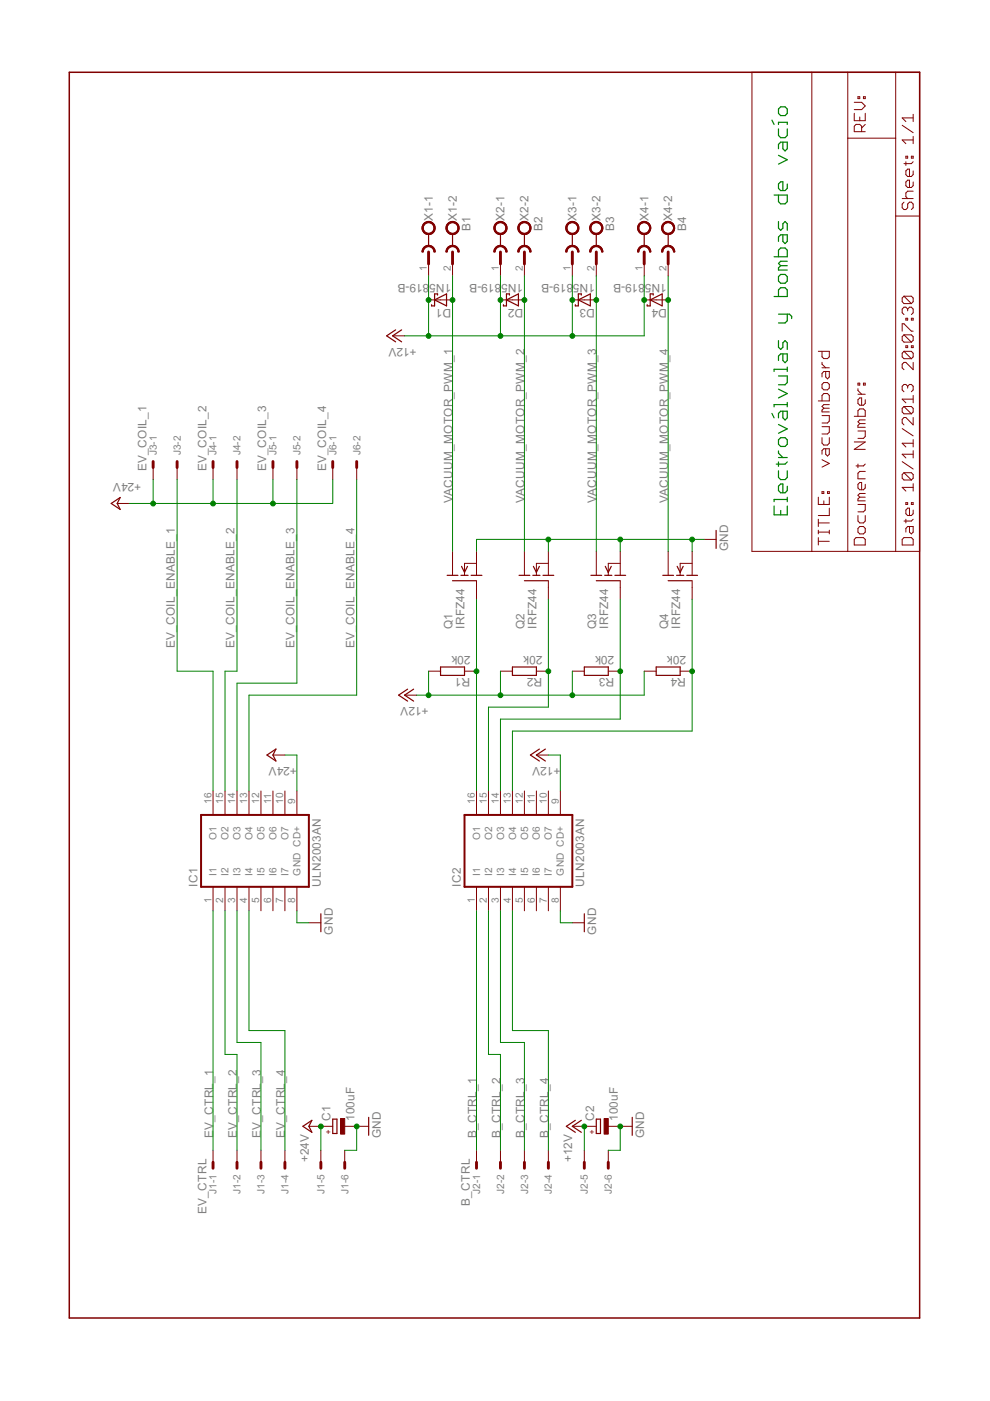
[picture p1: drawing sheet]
<svg xmlns="http://www.w3.org/2000/svg" width="210mm" height="297mm" viewBox="0 0 210 297" stroke-linecap="round" stroke-linejoin="round" font-family="sans-serif">
<path d="M42.6 172.8h22.9v15.2h-22.9zM98.5 172.8h22.8v15.2h-22.8z" fill="none" stroke="#800000" stroke-width=".42"/>
<g fill="none" stroke="#800000" stroke-width=".21">
<path d="M159.4 15.3h35.6v101.6h-35.6zM172.1 15.3v101.6M179.7 15.3v101.6M189.9 15.3v101.6M179.7 29.3h10.2M181.1 24v1.6h2.4v-1.6M181.1 21.7h1.6l.8 .8-.8 .7h-1.6M181.9 20.5h.4v.4h-.4zM182.3 24.8v.8M182.7 27.9v-1.1l-.4-.4h-.8l-.4 .4v1.1h2.4M183.1 20.5h.4v.4h-.4zM183.5 26.4l-.8 .7"/>
<path d="M191.3 26.6l2.3 1.5M192.1 33.1h.3v.4h-.3zM192.1 34.3v.8M193.2 33.1h.4v.4h-.4zM193.6 24.2v1.6M193.6 28.9v1.6M193.6 36.2v.8l-.4 .4h-.8l-.3-.4v-.8l.3-.3h.4v1.5M193.6 38.6v.8l-.4 .4h-.8l-.3-.4v-.8l.3-.4h.4v1.6M193.6 34.3l-.4 .4h-1.5M193.6 29.7h-2.3l.8 .8M193.6 25h-2.3l.8 .8M90.9 56v2.5"/>
<path d="M95.9 56v2.5M106.1 56v2.5M111.2 56v2.5M121.3 56v2.5M126.4 56v2.5M136.6 56v2.5M141.7 56v2.5M189.9 45.8h5.1M191.3 42.1h2.3M191.7 42.9l-.4 .4v.7l.4 .4h.4l.3-.4v-.7l.4-.4h.4l.4 .4v.7l-.4 .4M193.6 40.5h-1.2l-.3 .4v.8l.3 .4M83.2 71.2h2.6"/>
<path d="M90.9 63.6h5M106.1 63.6h5.1M121.3 63.6h5.1M136.6 63.6h5.1M173.5 74.5h2.3v1.1l-.3 .4h-.8l-.4-.4v-1.1M174.3 76.8v.4l.8 .8M174.3 78h1.5M175.1 78.8v1.1l.4 .4 .3-.4v-1.1h-1.1l-.4 .4v.7M191.3 70.2v-1.6h.4l1.5 1.6h.4M191.7 62.8h1.5l.4 .4v.8l-.4 .4M191.7 71h1.5l.4 .4v.8l-.4 .3M191.7 74.5h1.5l.4 .4v.8l-.4 .4"/>
<path d="M191.7 62.8l-.4 .4v.8l.4 .4h1.5M191.7 71l-.4 .4v.8l.4 .3h1.5M191.7 74.5l-.4 .4v.8l.4 .4h1.5M191.7 74.5l1.5 1.6M191.7 71l1.5 1.5M191.7 62.8l1.5 1.6M192.1 67.5h.3v.4h-.3zM192.1 73.3h.3v.4h-.3zM192.4 65.5l.4-.4h.4l.4 .4v.8l-.4 .4M192.4 65.5l-.3-.4h-.4l-.4 .4v.8l.4 .4M192.4 65.5v.4M193.2 67.5h.4v.4h-.4z"/>
<path d="M193.2 73.3h.4v.4h-.4zM193.6 76.8v1.6l-1.5-1.6h-.4l-.4 .4v.8l.4 .4M32.5 99.1v2.6M37.5 99.1v2.6M45.2 99.1v2.6M50.2 99.1v2.6M57.9 99.1v2.6M62.9 99.1v2.6M70.5 99.1v2.6M75.6 99.1v2.6M173.5 85h2.3v-1.2l-.3-.4h-.8l-.4 .4v1.2M174.3 81.5l.4-.4h.8l.3 .4v.8l-.3 .4h-.8l-.4-.4z"/>
<path d="M174.3 88.1h1.5v1.2l-.3 .4h-1.2M174.3 90.5h1.5v1.1l-.3 .4h-1.2M174.3 92.8v1.2l.4 .4h.8l.3-.4v-1.2M174.3 97.5l1.5 .8-1.5 .7M174.7 86.6l-.4 .4v.3h1.5M174.7 86.6h1.1M175.1 95.1v1.2l.4 .4 .3-.4v-1.2h-1.1l-.4 .4v.8M175.8 85.8h-1.1l-.4 .4 .4 .4M181.1 88.3h2.4v-1.2l-.4-.4h-.8l-.4 .4v1.2M181.1 93.7h2.4l-2.4 1.6h2.4M181.9 91.4h1.6v1.1l-.4 .4h-1.2M181.9 81.2h.4v.4h-.4z"/>
<path d="M181.9 82.4v.4l.8 .8M181.9 98.4v.8M181.9 83.6h1.6M182.3 89.8l-.4 .4v.4h1.6M182.3 89.8h1.2M183.1 81.2h.4v.4h-.4zM183.5 84.8v.7l-.4 .4h-.8l-.4-.4v-.7l.4-.4h.4v1.5M183.5 99.9h-1.2l-.4 .4v1.2h1.6M183.5 98.4l-.4 .4h-1.6M183.5 89h-1.2l-.4 .4 .4 .4M191.3 97.9l2.3 1.5M191.3 90.9l2.3 1.5"/>
<path d="M191.7 86.2h1.5l.4 .4v.8l-.4 .3M191.7 86.2l-.4 .4v.8l.4 .3h1.5M191.7 86.2l1.5 1.5M192.4 81.9l.4-.4h.4l.4 .4v.8l-.4 .4M192.4 81.9l-.3-.4h-.4l-.4 .4v.8l.4 .4M192.4 81.9v.4M193.6 83.8v1.6M193.6 88.5v1.6l-1.5-1.6h-.4l-.4 .4v.8l.4 .4M193.6 93.2v1.6M193.6 95.5v1.6M193.6 96.3h-2.3l.8 .8M193.6 94h-2.3l.8 .8"/>
<path d="M193.6 84.6h-2.3l.8 .8M24.8 106.7h2.6M95.9 116.9v5.1M101 116.9v5.1M101 119.4h-2.5v2.6M111.2 116.9v5.1M116.3 119.4h-2.6v2.6M116.3 116.9v5.1M126.4 116.9v5.1M131.5 119.4h-2.5v2.6M131.5 116.9v5.1M141.7 116.9v5.1"/>
<path d="M146.7 119.4h-2.5v2.6M146.7 116.9v5.1M149.3 114.4h2.5M173.5 105.4v1.6h2.3v-1.6M173.5 114.8h2.3M173.5 110.1v1.5M173.5 112.4v.8M173.5 114v1.5M173.5 112.8h2.3M173.5 110.9h2.3M174.3 104.2h.4v.4h-.4zM174.7 106.2v.8"/>
<path d="M175.5 104.2h.3v.4h-.3zM175.8 107.7v1.6h-2.3M175.8 112.4v.8M181.1 114.4l.4-.4h1.6l.4 .4v1.1h-2.4zM181.9 107h1.6v1.1l-.4 .4h-1.2M181.9 109.3v1.2l.4 .4h.8l.4-.4v-1.2M182.3 111.6h.8l.4 .4v.8l-.4 .4h-.8l-.4-.4v-.8zM182.3 105.4l-.4 .4v.4h1.6M182.3 105.4h1.2M183.5 102.7v.8l-.4 .3h-.8l-.4-.3v-.8l.4-.4h.4v1.5M183.5 104.6h-1.2l-.4 .4 .4 .4M191.3 114.4l.4-.4h1.5l.4 .4v1.1h-2.3z"/>
<path d="M191.7 100.2h1.5l.4 .4v.8l-.4 .4M191.7 100.2l-.4 .4v.8l.4 .4h1.5M191.7 100.2l1.5 1.6M192.1 106.6h.3v.4h-.3zM192.1 110.1v.8M192.8 111.6v1.2l.4 .4 .4-.4v-1.2h-1.2l-.3 .4v.8M193.2 106.6h.4v.4h-.4zM193.6 102.6v1.5M193.6 108.1v.8l-.4 .4h-.8l-.3-.4v-.8l.3-.4h.4v1.6M193.6 110.1l-.4 .4h-1.5M193.6 103.3h-2.3l.8 .8M101 123.2v3.9"/>
<path d="M116.3 123.2v3.9M131.5 123.2v3.9M146.7 123.2v3.9M85.8 147.4h2.5M90.9 142.3h2.5M98.5 142.3h2.5M106.1 142.3h2.5M113.7 142.3h2.6M121.3 142.3h2.6M129 142.3h2.5M136.6 142.3h2.5M144.2 142.3h2.5"/>
<path d="M45.2 167.7v5.1M47.7 167.7v5.1M50.2 167.7v5.1M52.8 167.7v5.1M55.3 167.7v5.1M57.9 167.7v5.1M57.9 160.1h2.5M60.4 167.7v5.1M62.9 167.7v5.1M101 167.7v5.1M103.6 167.7v5.1M106.1 167.7v5.1"/>
<path d="M108.6 167.7v5.1M111.2 167.7v5.1M113.7 167.7v5.1M113.7 160.1h2.6M116.3 167.7v5.1M118.8 167.7v5.1M45.2 188v5.1M47.7 188v5.1M50.2 188v5.1M52.8 188v5.1M55.3 188v5.1M57.9 188v5.1"/>
<path d="M60.4 188v5.1M62.9 188v5.1M65.5 195.6h2.5M101 188v5.1M103.6 188v5.1M106.1 188v5.1M108.6 188v5.1M111.2 188v5.1M113.7 188v5.1M116.3 188v5.1M118.8 188v5.1M121.3 195.6h2.6"/>
<path d="M65.5 238.8h5M73.1 238.8h5.1M121.3 238.8h5.1M129 238.8h5M45.2 243.9v2.5M50.2 243.9v2.5M55.3 243.9v2.5M60.4 243.9v2.5M68 243.9v2.5M73.1 243.9v2.5M101 243.9v2.5M106.1 243.9v2.5"/>
<path d="M111.2 243.9v2.5M116.3 243.9v2.5M123.9 243.9v2.5M129 243.9v2.5"/>
</g>
<g fill="none" stroke="#800000" stroke-width=".61">
<path d="M90.9 53.4v2.6M95.9 53.4v2.6M106.1 53.4v2.6M111.2 53.4v2.6M121.3 53.4v2.6M126.4 53.4v2.6M136.6 53.4v2.6M141.7 53.4v2.6M32.5 97.9v1.2M37.5 97.9v1.2M45.2 97.9v1.2M50.2 97.9v1.2"/>
<path d="M57.9 97.9v1.2M62.9 97.9v1.2M70.5 97.9v1.2M75.6 97.9v1.2M45.2 246.4v1.3M50.2 246.4v1.3M55.3 246.4v1.3M60.4 246.4v1.3M68 246.4v1.3M73.1 246.4v1.3M101 246.4v1.3M106.1 246.4v1.3"/>
<path d="M111.2 246.4v1.3M116.3 246.4v1.3M123.9 246.4v1.3M129 246.4v1.3"/>
</g>
<g fill="none" stroke="#800000" stroke-width=".25">
<path d="M90.9 49.6v2.6M95.9 49.6v2.6M106.1 49.6v2.6M111.2 49.6v2.6M121.3 49.6v2.6M126.4 49.6v2.6M136.6 49.6v2.6M141.7 49.6v2.6M83.9 69.9l-1.9 1.3 1.9 1.3M85.2 69.9l-2 1.3 2 1.3M92.1 63.6l2.6-1.3v2.6zM92.8 62.6v-.3h-.7v2.6h-.6v-.3"/>
<path d="M107.4 63.6l2.5-1.3v2.6zM108 62.6v-.3h-.6v2.6h-.7v-.3M122.6 63.6l2.6-1.3v2.6zM123.3 62.6v-.3h-.7v2.6h-.6v-.3M137.9 63.6l2.5-1.3v2.6zM138.5 62.6v-.3h-.6v2.6h-.7v-.3M23.6 106.7l1.9-1.2-.7 1.2 .7 1.3zM151.8 112.5v3.8M94.8 122h2.3M95.9 123.1h5.1M97.7 122h1.6M97.9 120.1l.6 1.2 .6-1.2"/>
<path d="M99.9 122h2.3M110 122h2.3M111.2 123.1h5.1M113 122h1.5M113.1 120.1l.6 1.2 .7-1.2M115.1 122h2.3M125.3 122h2.3M126.4 123.1h5.1M128.2 122h1.5M128.3 120.1l.7 1.2 .6-1.2M130.4 122h2.3M140.5 122h2.3"/>
<path d="M141.7 123.1h5M143.4 122h1.6M143.6 120.1l.6 1.2 .6-1.2M145.6 122h2.3M86.4 146.1l-1.9 1.3 1.9 1.3M87.7 146.1l-1.9 1.3 1.9 1.3M93.4 141.4h5.1v1.8h-5.1zM108.6 141.4h5.1v1.8h-5.1zM114.4 158.8l-1.9 1.3 1.9 1.3M115.6 158.8l-1.9 1.3 1.9 1.3M123.9 141.4h5.1v1.8h-5.1zM139.1 141.4h5.1v1.8h-5.1z"/>
<path d="M56.6 160.1l1.9-1.3-.6 1.3 .6 1.3zM68 193.7v3.8M123.9 193.7v3.8M64.2 238.8l1.9-1.3-.6 1.3 .6 1.3zM70.5 237.3h.9v3h-.9zM78.2 236.9v3.8M122 237.5l-1.9 1.3 1.9 1.3M123.3 237.5l-2 1.3 2 1.3M126.4 237.3h.9v3h-.9zM134 236.9v3.8"/>
</g>
<g fill="#800000" stroke="#800000" stroke-width=".21">
<path d="M90.9 52a1.37 1.37 0 0 1 1.4 1.4h-.3l-.2-.7-.4-.3-.5-.1z" fill-rule="evenodd"/>
<path d="M89.9 52.4l.5-.3 .5-.1v.3l-.7 .2-.3 .4-.2 .5h-.2z" fill-rule="evenodd"/>
<path d="M89.9 52.4a1.4 1.4 0 0 1 1.5-.3 1.4 1.4 0 0 1 .9 1.3h-.3a1.14 1.14 0 0 0-1.1-1.1 1.14 1.14 0 0 0-1.2 1.1h-.2v-.1z" fill-rule="evenodd"/>
<path d="M89.8 47.5a1.4 1.4 0 0 1 2.3 .2 1.4 1.4 0 0 1-1.2 2v-.2a1.15 1.15 0 0 1-1.1-1.6 1.15 1.15 0 0 1 1.9-.3 1.15 1.15 0 0 1-.5 1.8l-.3 .1v.2a1.41 1.41 0 0 1-1.3-.8 1.41 1.41 0 0 1 .2-1.4z" fill-rule="evenodd"/>
<path d="M89.8 47.5a1.4 1.4 0 0 1 2.3 .2 1.4 1.4 0 0 1-1.2 2v-.2a1.15 1.15 0 0 1-1.1-1.6 1.15 1.15 0 0 1 1.9-.3 1.15 1.15 0 0 1-.5 1.8l-.3 .1v.2a1.41 1.41 0 0 1-1.3-.8 1.41 1.41 0 0 1 .2-1.4z" fill-rule="evenodd"/>
<path d="M95.9 52a1.37 1.37 0 0 1 1.4 1.4h-.2l-.3-.7-.3-.3-.6-.1z" fill-rule="evenodd"/>
<path d="M95 52.4l.5-.3 .4-.1v.3l-.7 .2-.3 .4-.1 .5h-.2z" fill-rule="evenodd"/>
<path d="M95 52.4a1.4 1.4 0 0 1 1.5-.3 1.4 1.4 0 0 1 .8 1.3h-.2a1.14 1.14 0 0 0-1.2-1.1 1.14 1.14 0 0 0-1.1 1.1h-.2v-.1z" fill-rule="evenodd"/>
<path d="M94.9 47.5a1.4 1.4 0 0 1 2.3 .2 1.4 1.4 0 0 1-1.3 2v-.2a1.15 1.15 0 0 1-1-1.6 1.15 1.15 0 0 1 1.9-.3 1.15 1.15 0 0 1-.6 1.8l-.3 .1v.2a1.4 1.4 0 0 1-1.2-.8 1.4 1.4 0 0 1 .2-1.4z" fill-rule="evenodd"/>
<path d="M94.9 47.5a1.4 1.4 0 0 1 2.3 .2 1.4 1.4 0 0 1-1.3 2v-.2a1.15 1.15 0 0 1-1-1.6 1.15 1.15 0 0 1 1.9-.3 1.15 1.15 0 0 1-.6 1.8l-.3 .1v.2a1.4 1.4 0 0 1-1.2-.8 1.4 1.4 0 0 1 .2-1.4z" fill-rule="evenodd"/>
<path d="M106.1 52a1.37 1.37 0 0 1 1.4 1.4h-.2l-.2-.5-.3-.4-.7-.2z" fill-rule="evenodd"/>
<path d="M105.1 52.4l.5-.3 .5-.1v.3l-.5 .1-.4 .3-.2 .7h-.3l.1-.4z" fill-rule="evenodd"/>
<path d="M105.1 52.4a1.4 1.4 0 0 1 1.5-.3 1.4 1.4 0 0 1 .9 1.3h-.2a1.14 1.14 0 0 0-1.2-1.1 1.14 1.14 0 0 0-1.1 1.1h-.3v-.1z" fill-rule="evenodd"/>
<path d="M105 47.5a1.4 1.4 0 0 1 2.4 .2 1.4 1.4 0 0 1-1.3 2v-.2a1.15 1.15 0 0 1-1.1-1.6 1.15 1.15 0 0 1 1.9-.3 1.15 1.15 0 0 1-.5 1.8l-.3 .1v.2a1.4 1.4 0 0 1-1.3-.8 1.4 1.4 0 0 1 .2-1.4z" fill-rule="evenodd"/>
<path d="M105 47.5a1.4 1.4 0 0 1 2.4 .2 1.4 1.4 0 0 1-1.3 2v-.2a1.15 1.15 0 0 1-1.1-1.6 1.15 1.15 0 0 1 1.9-.3 1.15 1.15 0 0 1-.5 1.8l-.3 .1v.2a1.4 1.4 0 0 1-1.3-.8 1.4 1.4 0 0 1 .2-1.4z" fill-rule="evenodd"/>
<path d="M111.2 52a1.37 1.37 0 0 1 1.4 1.4h-.3l-.1-.5-.3-.4-.7-.2z" fill-rule="evenodd"/>
<path d="M110.2 52.4l.5-.3 .5-.1v.3l-.5 .1-.4 .3-.3 .7h-.2l.1-.4z" fill-rule="evenodd"/>
<path d="M110.2 52.4a1.4 1.4 0 0 1 1.5-.3 1.4 1.4 0 0 1 .9 1.3h-.3a1.14 1.14 0 0 0-1.1-1.1 1.14 1.14 0 0 0-1.2 1.1h-.2v-.1z" fill-rule="evenodd"/>
<path d="M110.1 47.5a1.4 1.4 0 0 1 2.4 .2 1.4 1.4 0 0 1-1.3 2v-.2a1.15 1.15 0 0 1-1.1-1.6 1.15 1.15 0 0 1 1.9-.3 1.15 1.15 0 0 1-.5 1.8l-.3 .1v.2a1.4 1.4 0 0 1-1.3-.8 1.4 1.4 0 0 1 .2-1.4z" fill-rule="evenodd"/>
<path d="M110.1 47.5a1.4 1.4 0 0 1 2.4 .2 1.4 1.4 0 0 1-1.3 2v-.2a1.15 1.15 0 0 1-1.1-1.6 1.15 1.15 0 0 1 1.9-.3 1.15 1.15 0 0 1-.5 1.8l-.3 .1v.2a1.4 1.4 0 0 1-1.3-.8 1.4 1.4 0 0 1 .2-1.4z" fill-rule="evenodd"/>
<path d="M121.3 52a1.37 1.37 0 0 1 1.4 1.4h-.2l-.1-.5-.3-.4-.8-.2z" fill-rule="evenodd"/>
<path d="M120.4 52.4l.5-.3 .4-.1v.3l-.5 .1-.3 .3-.3 .7h-.2v-.4z" fill-rule="evenodd"/>
<path d="M120.4 52.4a1.4 1.4 0 0 1 1.5-.3 1.4 1.4 0 0 1 .8 1.3h-.2a1.14 1.14 0 0 0-1.2-1.1 1.14 1.14 0 0 0-1.1 1.1h-.2v-.1z" fill-rule="evenodd"/>
<path d="M120.3 47.5a1.4 1.4 0 0 1 2.3 .2 1.4 1.4 0 0 1-1.3 2v-.2a1.15 1.15 0 0 1-1-1.6 1.15 1.15 0 0 1 1.9-.3 1.15 1.15 0 0 1-.6 1.8l-.3 .1v.2a1.4 1.4 0 0 1-1.2-.8 1.4 1.4 0 0 1 .2-1.4z" fill-rule="evenodd"/>
<path d="M120.3 47.5a1.4 1.4 0 0 1 2.3 .2 1.4 1.4 0 0 1-1.3 2v-.2a1.15 1.15 0 0 1-1-1.6 1.15 1.15 0 0 1 1.9-.3 1.15 1.15 0 0 1-.6 1.8l-.3 .1v.2a1.4 1.4 0 0 1-1.2-.8 1.4 1.4 0 0 1 .2-1.4z" fill-rule="evenodd"/>
<path d="M126.4 52a1.37 1.37 0 0 1 1.4 1.4h-.2l-.2-.5-.3-.4-.7-.2z" fill-rule="evenodd"/>
<path d="M125.4 52.4l.6-.3 .4-.1v.3l-.5 .1-.4 .3-.2 .7h-.3l.1-.4z" fill-rule="evenodd"/>
<path d="M125.4 52.4a1.4 1.4 0 0 1 1.6-.3 1.4 1.4 0 0 1 .8 1.3h-.2a1.14 1.14 0 0 0-1.2-1.1 1.14 1.14 0 0 0-1.1 1.1h-.3v-.1z" fill-rule="evenodd"/>
<path d="M125.3 47.5a1.4 1.4 0 0 1 2.4 .2 1.4 1.4 0 0 1-1.3 2v-.2a1.15 1.15 0 0 1-1.1-1.6 1.15 1.15 0 0 1 2-.3 1.15 1.15 0 0 1-.6 1.8l-.3 .1v.2a1.4 1.4 0 0 1-1.2-.8 1.4 1.4 0 0 1 .1-1.4z" fill-rule="evenodd"/>
<path d="M125.3 47.5a1.4 1.4 0 0 1 2.4 .2 1.4 1.4 0 0 1-1.3 2v-.2a1.15 1.15 0 0 1-1.1-1.6 1.15 1.15 0 0 1 2-.3 1.15 1.15 0 0 1-.6 1.8l-.3 .1v.2a1.4 1.4 0 0 1-1.2-.8 1.4 1.4 0 0 1 .1-1.4z" fill-rule="evenodd"/>
<path d="M136.6 52a1.37 1.37 0 0 1 1.4 1.4h-.3l-.2-.7-.4-.3-.5-.1z" fill-rule="evenodd"/>
<path d="M135.6 52.4l.5-.3 .5-.1v.3l-.5 .1-.4 .3-.3 .7h-.2l.1-.4z" fill-rule="evenodd"/>
<path d="M135.6 52.4a1.4 1.4 0 0 1 1.5-.3 1.4 1.4 0 0 1 .9 1.3h-.3a1.14 1.14 0 0 0-1.1-1.1 1.14 1.14 0 0 0-1.2 1.1h-.2v-.1z" fill-rule="evenodd"/>
<path d="M135.5 47.5a1.39 1.39 0 0 1 2.3 .3 1.39 1.39 0 0 1-1.2 1.9v-.2a1.15 1.15 0 0 1-1.1-1.6 1.15 1.15 0 0 1 1.9-.3 1.15 1.15 0 0 1-.5 1.8l-.3 .1v.2a1.4 1.4 0 0 1-1.3-.8 1.4 1.4 0 0 1 .2-1.4z" fill-rule="evenodd"/>
<path d="M135.5 47.5a1.39 1.39 0 0 1 2.3 .3 1.39 1.39 0 0 1-1.2 1.9v-.2a1.15 1.15 0 0 1-1.1-1.6 1.15 1.15 0 0 1 1.9-.3 1.15 1.15 0 0 1-.5 1.8l-.3 .1v.2a1.4 1.4 0 0 1-1.3-.8 1.4 1.4 0 0 1 .2-1.4z" fill-rule="evenodd"/>
<path d="M141.7 52a1.37 1.37 0 0 1 1.4 1.4h-.3l-.2-.7-.4-.3-.5-.1z" fill-rule="evenodd"/>
<path d="M140.7 52.4l.5-.3 .5-.1v.3l-.5 .1-.4 .3-.3 .7h-.2v-.4z" fill-rule="evenodd"/>
<path d="M140.7 52.4a1.4 1.4 0 0 1 1.5-.3 1.4 1.4 0 0 1 .9 1.3h-.3a1.14 1.14 0 0 0-1.1-1.1 1.14 1.14 0 0 0-1.2 1.1h-.2v-.1z" fill-rule="evenodd"/>
<path d="M140.6 47.5a1.39 1.39 0 0 1 2.3 .3 1.39 1.39 0 0 1-1.2 1.9v-.2a1.15 1.15 0 0 1-1.1-1.6 1.15 1.15 0 0 1 1.9-.3 1.15 1.15 0 0 1-.6 1.8l-.2 .1v.2a1.4 1.4 0 0 1-1.3-.8 1.4 1.4 0 0 1 .2-1.4z" fill-rule="evenodd"/>
<path d="M140.6 47.5a1.39 1.39 0 0 1 2.3 .3 1.39 1.39 0 0 1-1.2 1.9v-.2a1.15 1.15 0 0 1-1.1-1.6 1.15 1.15 0 0 1 1.9-.3 1.15 1.15 0 0 1-.6 1.8l-.2 .1v.2a1.4 1.4 0 0 1-1.3-.8 1.4 1.4 0 0 1 .2-1.4z" fill-rule="evenodd"/>
</g>
<g fill="#800000" stroke="#800000" stroke-width=".21">
<path d="M72.2 237.2h.9v3.3h-.9z"/>
<path d="M128.1 237.2h.9v3.3h-.9z"/>
</g>
<path d="M14.7 15.3h180.3v264.1h-180.3z" fill="none" stroke="#800000" stroke-width=".32"/>
<g fill="none" stroke="#008000" stroke-width=".25">
<path d="M163.7 25.5l.4 .9M165.1 23.1l.4-.5h1l.4 .5v.9l-.4 .5h-1l-.4-.5zM165.1 26.4v-.5h1.8v.5M165.1 27.3v1.4l.4 .5h1l.4-.5v-1.4M165.1 32.9l1.8 1-1.8 .9M166 30.1v1.4l.5 .5 .4-.5v-1.4h-1.4l-.4 .5v.9M166.9 39v.9l-.4 .5h-1l-.4-.5v-.9l.4-.5h.5v1.9M164.1 41.4h2.8v1.4l-.4 .4h-1l-.4-.4v-1.4M164.1 54.4h2.8v-1.4l-.4-.4h-1l-.4 .4v1.4M165.1 47v1.4l.4 .4 .5-.4v-1l.5-.4 .4 .4v1.4M165.1 58.7l.4-.5h1l.4 .5v.9l-.4 .4h-1l-.4-.4zM165.5 56.3l-.4 .5v.5h1.8"/>
<path d="M165.5 56.3h1.4M166 49.8v1.4l.5 .4 .4-.4v-1.4h-1.4l-.4 .4v1M166.9 55.4h-1.4l-.4 .5 .4 .4M164.1 62.9h2.8v-1.4l-.4-.5h-1l-.4 .5v1.4M165.1 72.2v1.4l.4 .5 .5-.5v-.9l.5-.5 .4 .5v1.4M165.1 79.7h1.8v1.4l-.4 .5h-1.4M165.1 66.6h2.3l.5 .5v.4M166 75v1.4l.5 .5 .4-.5v-1.4h-1.4l-.4 .5v.9M166.9 78.3h-2.8v.5M166.9 66.6v1.4l-.4 .5h-1.4M166.9 77.8v1M163.7 87.7l.4 .9"/>
<path d="M165.1 93.3l.4-.5h1l.4 .5v.9l-.4 .5h-1l-.4-.5zM165.1 99.8v1.4l.4 .5h1l.4-.5v-1.4M165.1 95.6v.5l.9 .9M165.1 97.9v1M165.1 97h1.8M165.1 90l1.8 .9-1.8 1M165.1 82.5l1.8 .9-1.8 1M166 87.2v1.4l.5 .4 .4-.4v-1.4h-1.4l-.4 .5v.9M166.9 85.8h-2.8v.5M166.9 85.3v1M166.9 97.9l-.4 .5h-1.9M164.1 107.3v1.9h2.8v-1.9"/>
<path d="M165.5 108.2v1M166.9 105.9h-2.8v.5M166.9 103.1v.9l-.4 .5h-1l-.4-.5v-.9l.4-.5h.5v1.9M166.9 105.4v1"/>
</g>
<g fill="none" stroke="#008000" stroke-width=".21">
<path d="M90.9 58.5v12.7M95.9 58.5v58.4M106.1 58.5v12.7M111.2 58.5v58.4M121.3 58.5v12.7M126.4 58.5v58.4M136.6 58.5v12.7h-50.8M141.7 58.5v58.4M32.5 101.7v5M37.5 101.7v40.6h7.7v25.4M45.2 101.7v5M50.2 101.7v40.6h-2.5v25.4"/>
<path d="M57.9 101.7v5M62.9 101.7v43.1h-12.7v22.9M70.5 101.7v5h-43.1M75.6 101.7v45.7h-22.8v20.3M116.3 114.4v2.5M131.5 114.4v2.5M146.7 114.4v2.5M149.3 114.4h-48.3v2.5M101 127.1v40.6M116.3 127.1v22.8h-12.7v17.8M131.5 127.1v25.4h-25.4v15.2M146.7 127.1v27.9h-38.1v12.7"/>
<path d="M90.9 142.3v5.1M106.1 142.3v5.1M121.3 142.3v5.1M136.6 142.3v5.1h-48.3M60.4 160.1h2.5v7.6M116.3 160.1h2.5v7.6M45.2 193.1v50.8M47.7 193.1v30.5h2.5v20.3M50.2 193.1v27.9h5.1v22.9M52.8 193.1v25.4h7.6v25.4M62.9 193.1v2.5h2.6M101 193.1v50.8"/>
<path d="M103.6 193.1v30.5h2.5v20.3M106.1 193.1v27.9h5.1v22.9M108.6 193.1v25.4h7.7v25.4M118.8 193.1v2.5h2.5M68 238.8v5.1M75.6 238.8v5.1h-2.5M123.9 238.8v5.1M131.5 238.8v5.1h-2.5"/>
</g>
<g fill="#008000" stroke="#008000" stroke-width=".21">
<circle cx="32.5" cy="106.8" r=".51"/>
<circle cx="45.2" cy="106.8" r=".51"/>
<circle cx="57.9" cy="106.8" r=".51"/>
<circle cx="68" cy="238.8" r=".51"/>
<circle cx="95.9" cy="63.6" r=".51"/>
<circle cx="111.2" cy="63.6" r=".51"/>
<circle cx="126.4" cy="63.6" r=".51"/>
<circle cx="141.7" cy="63.6" r=".51"/>
<circle cx="116.3" cy="114.4" r=".51"/>
<circle cx="131.5" cy="114.4" r=".51"/>
<circle cx="146.7" cy="114.4" r=".51"/>
<circle cx="75.6" cy="238.8" r=".51"/>
<circle cx="131.5" cy="238.8" r=".51"/>
<circle cx="101" cy="142.3" r=".51"/>
<circle cx="116.3" cy="142.3" r=".51"/>
<circle cx="131.5" cy="142.3" r=".51"/>
<circle cx="146.7" cy="142.3" r=".51"/>
<circle cx="123.9" cy="238.8" r=".51"/>
<circle cx="90.9" cy="147.4" r=".51"/>
<circle cx="106.1" cy="147.4" r=".51"/>
<circle cx="121.3" cy="147.4" r=".51"/>
<circle cx="121.3" cy="71.2" r=".51"/>
<circle cx="106.1" cy="71.2" r=".51"/>
<circle cx="90.9" cy="71.2" r=".51"/>
<circle cx="90.9" cy="63.6" r=".51"/>
<circle cx="106.1" cy="63.6" r=".51"/>
<circle cx="121.3" cy="63.6" r=".51"/>
<circle cx="136.6" cy="63.6" r=".51"/>
</g>
<g font-size="2.8" fill="#808080">
<text x="91.8" y="46.8" transform="rotate(-90 91.8 46.8)">X1-1</text>
<text x="96.8" y="46.8" transform="rotate(-90 96.8 46.8)">X1-2</text>
<text x="107" y="46.8" transform="rotate(-90 107 46.8)">X2-1</text>
<text x="112.1" y="46.8" transform="rotate(-90 112.1 46.8)">X2-2</text>
<text x="122.2" y="46.8" transform="rotate(-90 122.2 46.8)">X3-1</text>
<text x="127.3" y="46.8" transform="rotate(-90 127.3 46.8)">X3-2</text>
<text x="137.5" y="46.8" transform="rotate(-90 137.5 46.8)">X4-1</text>
<text x="142.5" y="46.8" transform="rotate(-90 142.5 46.8)">X4-2</text>
<text x="99.8" y="48.9" transform="rotate(-90 99.8 48.9)">B1</text>
<text x="115" y="48.9" transform="rotate(-90 115 48.9)">B2</text>
<text x="130.2" y="48.9" transform="rotate(-90 130.2 48.9)">B3</text>
<text x="145.5" y="48.9" transform="rotate(-90 145.5 48.9)">B4</text>
<text x="95.7" y="65.5" transform="rotate(-180 95.7 65.5)">D1</text>
<text x="95.7" y="60.2" transform="rotate(-180 95.7 60.2)">1N5819-B</text>
<text x="110.9" y="65.5" transform="rotate(-180 110.9 65.5)">D2</text>
<text x="110.9" y="60.2" transform="rotate(-180 110.9 60.2)">1N5819-B</text>
<text x="126.1" y="65.5" transform="rotate(-180 126.1 65.5)">D3</text>
<text x="126.2" y="60.2" transform="rotate(-180 126.2 60.2)">1N5819-B</text>
<text x="141.4" y="65.5" transform="rotate(-180 141.4 65.5)">D4</text>
<text x="141.4" y="60.2" transform="rotate(-180 141.4 60.2)">1N5819-B</text>
<text x="88.3" y="73.7" transform="rotate(-180 88.3 73.7)">+12V</text>
<text x="31.1" y="99.9" transform="rotate(-90 31.1 99.9)">EV_COIL_1</text>
<text x="43.8" y="99.9" transform="rotate(-90 43.8 99.9)">EV_COIL_2</text>
<text x="56.5" y="99.9" transform="rotate(-90 56.5 99.9)">EV_COIL_3</text>
<text x="69.2" y="99.9" transform="rotate(-90 69.2 99.9)">EV_COIL_4</text>
<text x="29.9" y="102.4" transform="rotate(-180 29.9 102.4)">+24V</text>
<text x="96" y="106.7" transform="rotate(-90 96 106.7)">VACUUM_MOTOR_PWM_1</text>
<text x="111.2" y="106.7" transform="rotate(-90 111.2 106.7)">VACUUM_MOTOR_PWM_2</text>
<text x="126.4" y="106.7" transform="rotate(-90 126.4 106.7)">VACUUM_MOTOR_PWM_3</text>
<text x="141.7" y="106.7" transform="rotate(-90 141.7 106.7)">VACUUM_MOTOR_PWM_4</text>
<text x="154.4" y="116.9" transform="rotate(-90 154.4 116.9)">GND</text>
<text x="37" y="137.5" transform="rotate(-90 37 137.5)">EV_COIL_ENABLE_1</text>
<text x="49.7" y="137.5" transform="rotate(-90 49.7 137.5)">EV_COIL_ENABLE_2</text>
<text x="62.4" y="137.5" transform="rotate(-90 62.4 137.5)">EV_COIL_ENABLE_3</text>
<text x="75.1" y="137.5" transform="rotate(-90 75.1 137.5)">EV_COIL_ENABLE_4</text>
<text x="96" y="133.4" transform="rotate(-90 96 133.4)">Q1</text>
<text x="98.5" y="133.4" transform="rotate(-90 98.5 133.4)">IRFZ44</text>
<text x="111.2" y="133.4" transform="rotate(-90 111.2 133.4)">Q2</text>
<text x="113.7" y="133.4" transform="rotate(-90 113.7 133.4)">IRFZ44</text>
<text x="126.4" y="133.4" transform="rotate(-90 126.4 133.4)">Q3</text>
<text x="129" y="133.4" transform="rotate(-90 129 133.4)">IRFZ44</text>
<text x="141.7" y="133.4" transform="rotate(-90 141.7 133.4)">Q4</text>
<text x="144.2" y="133.4" transform="rotate(-90 144.2 133.4)">IRFZ44</text>
<text x="99.7" y="143.8" transform="rotate(-180 99.7 143.8)">R1</text>
<text x="99.8" y="139" transform="rotate(-180 99.8 139)">20k</text>
<text x="115" y="143.8" transform="rotate(-180 115 143.8)">R2</text>
<text x="115" y="139" transform="rotate(-180 115 139)">20k</text>
<text x="130.2" y="143.8" transform="rotate(-180 130.2 143.8)">R3</text>
<text x="130.2" y="139" transform="rotate(-180 130.2 139)">20k</text>
<text x="145.4" y="143.8" transform="rotate(-180 145.4 143.8)">R4</text>
<text x="145.5" y="139" transform="rotate(-180 145.5 139)">20k</text>
<text x="90.9" y="149.9" transform="rotate(-180 90.9 149.9)">+12V</text>
<text x="62.9" y="162.6" transform="rotate(-180 62.9 162.6)">+24V</text>
<text x="118.8" y="162.6" transform="rotate(-180 118.8 162.6)">+12V</text>
<text x="41.9" y="188" transform="rotate(-90 41.9 188)">IC1</text>
<text x="68" y="188" transform="rotate(-90 68 188)">ULN2003AN</text>
<text x="97.7" y="188" transform="rotate(-90 97.7 188)">IC2</text>
<text x="123.9" y="188" transform="rotate(-90 123.9 188)">ULN2003AN</text>
<text x="70.6" y="198.1" transform="rotate(-90 70.6 198.1)">GND</text>
<text x="126.4" y="198.1" transform="rotate(-90 126.4 198.1)">GND</text>
<text x="70.1" y="237.6" transform="rotate(-90 70.1 237.6)">C1</text>
<text x="75.2" y="237.7" transform="rotate(-90 75.2 237.7)">100uF</text>
<text x="125.9" y="237.6" transform="rotate(-90 125.9 237.6)">C2</text>
<text x="131" y="237.7" transform="rotate(-90 131 237.7)">100uF</text>
<text x="45.2" y="241.3" transform="rotate(-90 45.2 241.3)">EV_CTRL_1</text>
<text x="50.2" y="241.3" transform="rotate(-90 50.2 241.3)">EV_CTRL_2</text>
<text x="55.3" y="241.3" transform="rotate(-90 55.3 241.3)">EV_CTRL_3</text>
<text x="60.4" y="241.3" transform="rotate(-90 60.4 241.3)">EV_CTRL_4</text>
<text x="80.7" y="241.3" transform="rotate(-90 80.7 241.3)">GND</text>
<text x="101" y="241.3" transform="rotate(-90 101 241.3)">B_CTRL_1</text>
<text x="106.1" y="241.3" transform="rotate(-90 106.1 241.3)">B_CTRL_2</text>
<text x="111.2" y="241.3" transform="rotate(-90 111.2 241.3)">B_CTRL_3</text>
<text x="116.3" y="241.3" transform="rotate(-90 116.3 241.3)">B_CTRL_4</text>
<text x="136.6" y="241.3" transform="rotate(-90 136.6 241.3)">GND</text>
<text x="65.5" y="246.4" transform="rotate(-90 65.5 246.4)">+24V</text>
<text x="121.3" y="246.4" transform="rotate(-90 121.3 246.4)">+12V</text>
<text x="43.8" y="257.4" transform="rotate(-90 43.8 257.4)">EV_CTRL</text>
<text x="99.6" y="255.7" transform="rotate(-90 99.6 255.7)">B_CTRL</text>
</g>
<g font-size="2.4" fill="#808080">
<text x="90.5" y="57.5" transform="rotate(-90 90.5 57.5)">1</text>
<text x="95.6" y="57.5" transform="rotate(-90 95.6 57.5)">2</text>
<text x="105.8" y="57.5" transform="rotate(-90 105.8 57.5)">1</text>
<text x="110.8" y="57.5" transform="rotate(-90 110.8 57.5)">2</text>
<text x="121" y="57.5" transform="rotate(-90 121 57.5)">1</text>
<text x="126.1" y="57.5" transform="rotate(-90 126.1 57.5)">2</text>
<text x="136.2" y="57.5" transform="rotate(-90 136.2 57.5)">1</text>
<text x="141.3" y="57.5" transform="rotate(-90 141.3 57.5)">2</text>
<text x="33.2" y="96.6" transform="rotate(-90 33.2 96.6)">J3-1</text>
<text x="38.3" y="96.6" transform="rotate(-90 38.3 96.6)">J3-2</text>
<text x="45.9" y="96.6" transform="rotate(-90 45.9 96.6)">J4-1</text>
<text x="51" y="96.6" transform="rotate(-90 51 96.6)">J4-2</text>
<text x="58.6" y="96.6" transform="rotate(-90 58.6 96.6)">J5-1</text>
<text x="63.7" y="96.6" transform="rotate(-90 63.7 96.6)">J5-2</text>
<text x="71.3" y="96.6" transform="rotate(-90 71.3 96.6)">J6-1</text>
<text x="76.4" y="96.6" transform="rotate(-90 76.4 96.6)">J6-2</text>
<text x="44.8" y="170.4" transform="rotate(-90 44.8 170.4)">16</text>
<text x="47.3" y="170.4" transform="rotate(-90 47.3 170.4)">15</text>
<text x="49.9" y="170.4" transform="rotate(-90 49.9 170.4)">14</text>
<text x="52.4" y="170.4" transform="rotate(-90 52.4 170.4)">13</text>
<text x="55" y="170.4" transform="rotate(-90 55 170.4)">12</text>
<text x="57.5" y="170.4" transform="rotate(-90 57.5 170.4)">11</text>
<text x="60" y="170.4" transform="rotate(-90 60 170.4)">10</text>
<text x="62.6" y="170.4" transform="rotate(-90 62.6 170.4)">9</text>
<text x="100.7" y="170.4" transform="rotate(-90 100.7 170.4)">16</text>
<text x="103.2" y="170.4" transform="rotate(-90 103.2 170.4)">15</text>
<text x="105.8" y="170.4" transform="rotate(-90 105.8 170.4)">14</text>
<text x="108.3" y="170.4" transform="rotate(-90 108.3 170.4)">13</text>
<text x="110.8" y="170.4" transform="rotate(-90 110.8 170.4)">12</text>
<text x="113.4" y="170.4" transform="rotate(-90 113.4 170.4)">11</text>
<text x="115.9" y="170.4" transform="rotate(-90 115.9 170.4)">10</text>
<text x="118.5" y="170.4" transform="rotate(-90 118.5 170.4)">9</text>
<text x="45.9" y="178" transform="rotate(-90 45.9 178)">O1</text>
<text x="48.5" y="178" transform="rotate(-90 48.5 178)">O2</text>
<text x="51" y="178" transform="rotate(-90 51 178)">O3</text>
<text x="53.5" y="178" transform="rotate(-90 53.5 178)">O4</text>
<text x="56.1" y="178" transform="rotate(-90 56.1 178)">O5</text>
<text x="58.6" y="178" transform="rotate(-90 58.6 178)">O6</text>
<text x="61.2" y="178" transform="rotate(-90 61.2 178)">O7</text>
<text x="101.8" y="178" transform="rotate(-90 101.8 178)">O1</text>
<text x="104.3" y="178" transform="rotate(-90 104.3 178)">O2</text>
<text x="106.9" y="178" transform="rotate(-90 106.9 178)">O3</text>
<text x="109.4" y="178" transform="rotate(-90 109.4 178)">O4</text>
<text x="112" y="178" transform="rotate(-90 112 178)">O5</text>
<text x="114.5" y="178" transform="rotate(-90 114.5 178)">O6</text>
<text x="117" y="178" transform="rotate(-90 117 178)">O7</text>
<text x="45.9" y="185.6" transform="rotate(-90 45.9 185.6)">I1</text>
<text x="48.5" y="185.6" transform="rotate(-90 48.5 185.6)">I2</text>
<text x="51" y="185.6" transform="rotate(-90 51 185.6)">I3</text>
<text x="53.5" y="185.6" transform="rotate(-90 53.5 185.6)">I4</text>
<text x="56.1" y="185.6" transform="rotate(-90 56.1 185.6)">I5</text>
<text x="58.6" y="185.6" transform="rotate(-90 58.6 185.6)">I6</text>
<text x="61.2" y="185.6" transform="rotate(-90 61.2 185.6)">I7</text>
<text x="63.7" y="185.6" transform="rotate(-90 63.7 185.6)">GND CD+</text>
<text x="101.8" y="185.6" transform="rotate(-90 101.8 185.6)">I1</text>
<text x="104.3" y="185.6" transform="rotate(-90 104.3 185.6)">I2</text>
<text x="106.9" y="185.6" transform="rotate(-90 106.9 185.6)">I3</text>
<text x="109.4" y="185.6" transform="rotate(-90 109.4 185.6)">I4</text>
<text x="112" y="185.6" transform="rotate(-90 112 185.6)">I5</text>
<text x="114.5" y="185.6" transform="rotate(-90 114.5 185.6)">I6</text>
<text x="117" y="185.6" transform="rotate(-90 117 185.6)">I7</text>
<text x="119.6" y="185.6" transform="rotate(-90 119.6 185.6)">GND CD+</text>
<text x="44.8" y="191.5" transform="rotate(-90 44.8 191.5)">1</text>
<text x="47.3" y="191.5" transform="rotate(-90 47.3 191.5)">2</text>
<text x="49.9" y="191.5" transform="rotate(-90 49.9 191.5)">3</text>
<text x="52.4" y="191.5" transform="rotate(-90 52.4 191.5)">4</text>
<text x="55" y="191.5" transform="rotate(-90 55 191.5)">5</text>
<text x="57.5" y="191.5" transform="rotate(-90 57.5 191.5)">6</text>
<text x="60" y="191.5" transform="rotate(-90 60 191.5)">7</text>
<text x="62.6" y="191.5" transform="rotate(-90 62.6 191.5)">8</text>
<text x="100.7" y="191.5" transform="rotate(-90 100.7 191.5)">1</text>
<text x="103.2" y="191.5" transform="rotate(-90 103.2 191.5)">2</text>
<text x="105.8" y="191.5" transform="rotate(-90 105.8 191.5)">3</text>
<text x="108.3" y="191.5" transform="rotate(-90 108.3 191.5)">4</text>
<text x="110.8" y="191.5" transform="rotate(-90 110.8 191.5)">5</text>
<text x="113.4" y="191.5" transform="rotate(-90 113.4 191.5)">6</text>
<text x="115.9" y="191.5" transform="rotate(-90 115.9 191.5)">7</text>
<text x="118.5" y="191.5" transform="rotate(-90 118.5 191.5)">8</text>
<text x="45.9" y="253.2" transform="rotate(-90 45.9 253.2)">J1-1</text>
<text x="51" y="253.2" transform="rotate(-90 51 253.2)">J1-2</text>
<text x="56.1" y="253.2" transform="rotate(-90 56.1 253.2)">J1-3</text>
<text x="61.2" y="253.2" transform="rotate(-90 61.2 253.2)">J1-4</text>
<text x="68.8" y="253.2" transform="rotate(-90 68.8 253.2)">J1-5</text>
<text x="73.9" y="253.2" transform="rotate(-90 73.9 253.2)">J1-6</text>
<text x="101.8" y="253.2" transform="rotate(-90 101.8 253.2)">J2-1</text>
<text x="106.9" y="253.2" transform="rotate(-90 106.9 253.2)">J2-2</text>
<text x="112" y="253.2" transform="rotate(-90 112 253.2)">J2-3</text>
<text x="117" y="253.2" transform="rotate(-90 117 253.2)">J2-4</text>
<text x="124.6" y="253.2" transform="rotate(-90 124.6 253.2)">J2-5</text>
<text x="129.7" y="253.2" transform="rotate(-90 129.7 253.2)">J2-6</text>
</g>
<g font-size="2" fill="#800000">
<text x="70.2" y="239.4" transform="rotate(-180 70.2 239.4)">+</text>
<text x="126" y="239.4" transform="rotate(-180 126 239.4)">+</text>
</g>
</svg>
